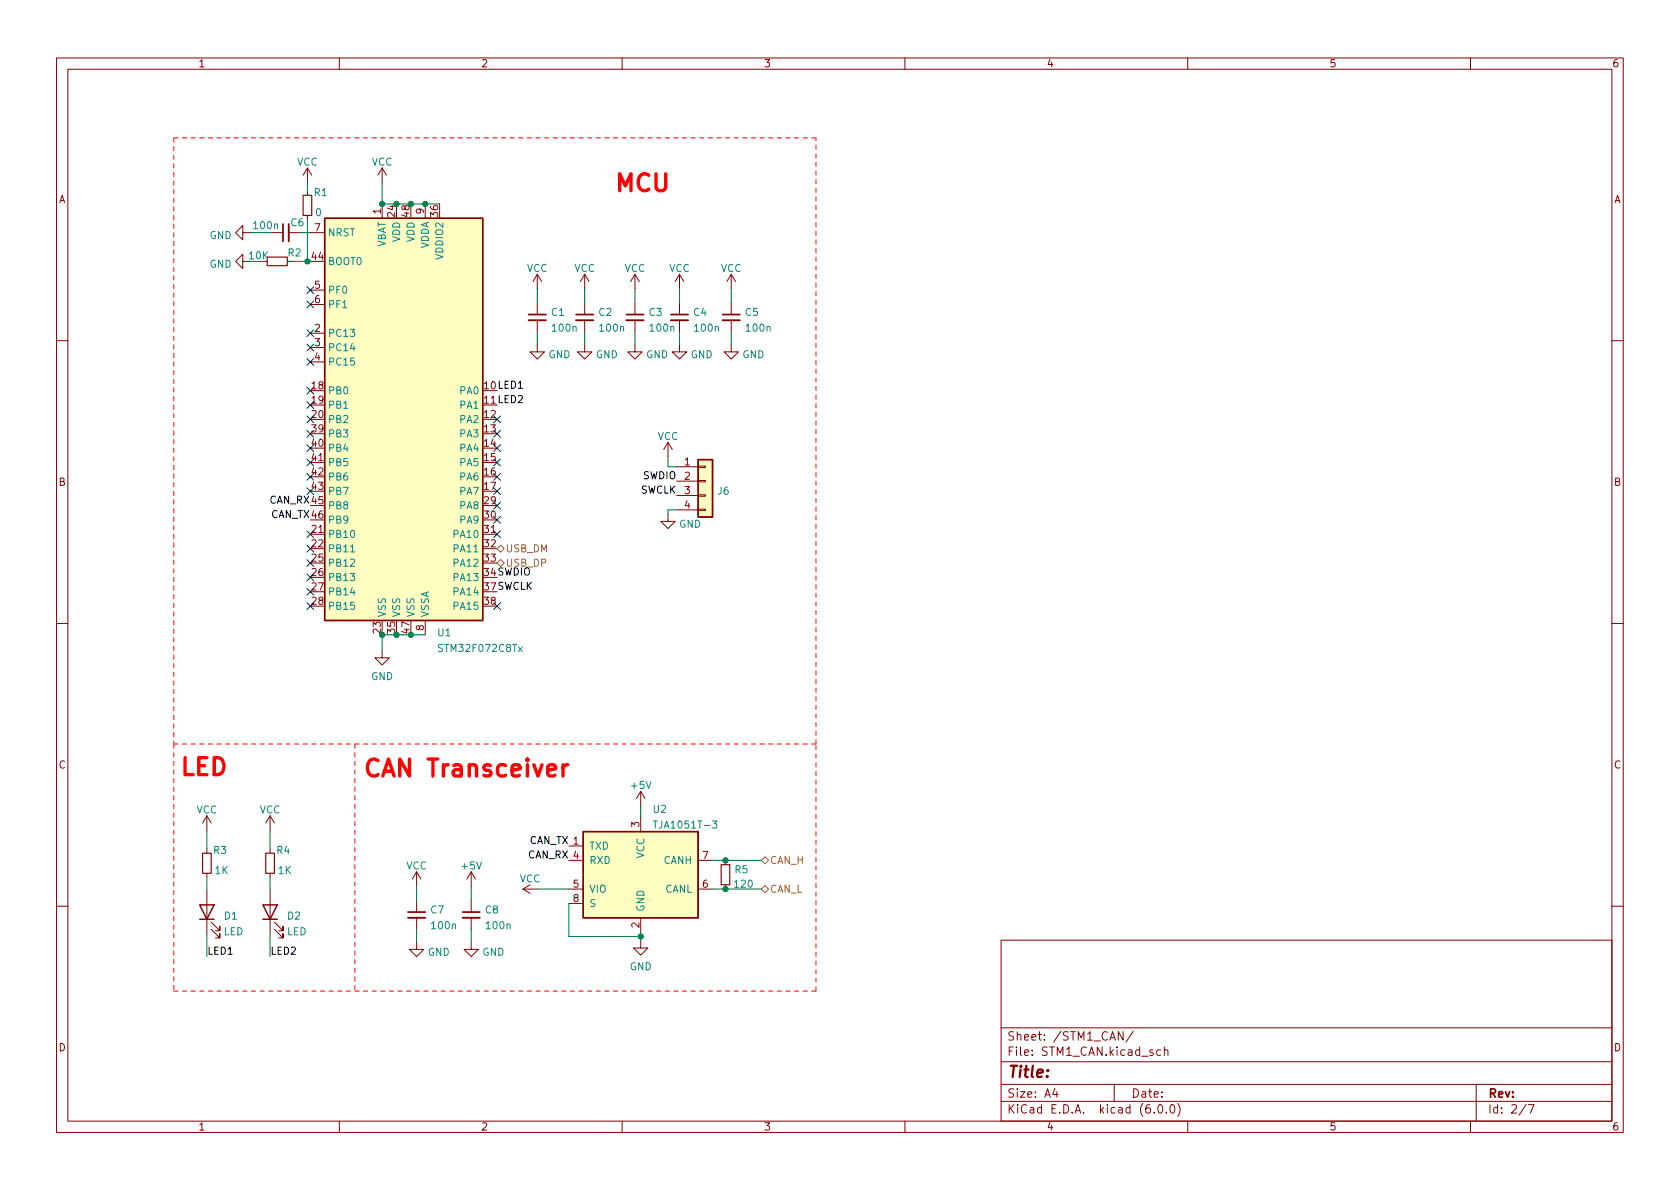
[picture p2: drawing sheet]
<svg xmlns="http://www.w3.org/2000/svg" width="297mm" height="210mm" viewBox="0 0 297 210" stroke-linecap="round" stroke-linejoin="round" font-family="sans-serif">
<g fill="none" stroke="#840000" stroke-width=".18">
<path d="M10 10.2h277v190.1h-277zM12 12.2h273v186.1h-273zM60 10.2v2M110 10.2v2M160 10.2v2M210 10.2v2M260 10.2v2M54.4 29.7l-.8 1.3M54.4 29.7v2.6M54.4 33.8v.7M54.4 38.1v.8M54.4 29.7l.7 1.3"/>
<path d="M67.6 29.7l-.8 1.3M67.6 29.7v2.6M67.6 36.1v2.5M67.6 29.7l.7 1.3M75.2 36.1v2.5M42.9 46.2v-1.2l-1.2 1.2 1.2 1.3v-1.3h1.3M42.9 41.1v-1.2l-1.2 1.2 1.2 1.3v-1.3h1.3M48 41.1h2M50.8 46.2h.8M51.1 41.1h2M54.9 41.1h2.5M54.9 58.9h2.5"/>
<path d="M54.9 51.3h2.5M54.9 53.8h2.5M95 48.5l-.8 1.3M95 48.5v2.5M95 53.6v2M95 56.6v2.1M95 48.5l.8 1.3M103.4 48.5l-.8 1.3M103.4 48.5v2.5M103.4 53.6v2M103.4 56.6v2.1M103.4 48.5l.7 1.3"/>
<path d="M112.3 48.5v2.5M112.3 53.6v2M112.3 56.6v2.1M112.3 48.5l-.8 1.3M112.3 48.5l.7 1.3M120.1 48.5v2.5M120.1 53.6v2M120.1 56.6v2.1M120.1 48.5l-.7 1.3M120.1 48.5l.8 1.3M129.3 48.5v2.5M129.3 53.6v2"/>
<path d="M129.3 56.6v2.1M129.3 48.5l-.8 1.3M129.3 48.5l.7 1.3M10 60.2h2M54.9 61.5h2.5M54.9 64h2.5M95 61v1.2h1.3l-1.3 1.3-1.3-1.3h1.3M103.4 61v1.2h1.2l-1.2 1.3-1.3-1.3h1.3M112.3 61v1.2h1.2l-1.2 1.3-1.3-1.3h1.3M118.1 78.2l-.8 1.3M118.1 78.2v2.6M118.1 78.2l.8 1.3"/>
<path d="M120.1 61v1.2h1.3l-1.3 1.3-1.2-1.3h1.2M129.3 61v1.2h1.3l-1.3 1.3-1.3-1.3h1.3M285 60.2h2M54.9 94.5h2.5M54.9 81.8h2.5M85.3 94.5h2.6M118.1 90.9v1.3h1.3l-1.3 1.3-1.3-1.3h1.3M119.6 82.5h3.8M119.6 85.1h3.8M119.6 87.6h3.8M119.6 90.2h3.8M123.4 90h1.3v.3h-1.3z"/>
<path d="M123.4 87.5h1.3v.3h-1.3zM123.4 85h1.3v.2h-1.3zM123.4 82.4h1.3v.3h-1.3zM10 110.2h2M67.6 115.1v1.2h1.2l-1.2 1.3-1.3-1.3h1.3M75.2 109.7v2.6M285 110.2h2M113.3 139.9v2.6M113.3 139.9l-.8 1.3M113.3 139.9l.7 1.3M36.6 144.3l-.8 1.2M36.6 144.3v2.5"/>
<path d="M36.6 150.1v.8M36.6 154.4v.8M36.6 157.5v7.6M36.6 144.3l.7 1.2M47.8 144.3l-.8 1.2M47.8 144.3v2.5M47.8 150.1v.8M47.8 154.4v.8M47.8 157.5v7.6M47.8 144.3l.7 1.2M73.7 154.2l-.8 1.2M73.7 154.2v2.5"/>
<path d="M73.7 159.3v2M73.7 154.2l.7 1.2M83.3 154.2v2.5M83.3 159.3v2M83.3 154.2l-.8 1.2M83.3 154.2l.8 1.2M92.5 157.2h2.5M92.5 157.2l1.2 .8M93.7 156.5l-1.2 .7M100.6 157.2h2.5M100.6 149.6h2.5M100.6 152.1h2.5"/>
<path d="M100.6 159.8h2.5M113.3 144.5v2.6M123.4 157.2h2.6M123.4 152.1h2.6M128.3 152.1v.8M128.3 156.5v.7M10 160.2h2M37.3 164.3l1.6 1.6v-.8v.8h-.8M37.3 163.1l1.6 1.5v-.8v.8h-.8M48.5 164.3l1.5 1.6v-.8v.8h-.7M48.5 163.1l1.5 1.5v-.8v.8h-.7M73.7 166.6v1.3h1.2l-1.2 1.3-1.3-1.3h1.3"/>
<path d="M73.7 162.3v2M83.3 166.6v1.3h1.3l-1.3 1.3-1.3-1.3h1.3M83.3 162.3v2M113.3 166.4v1.2h1.3l-1.3 1.3-1.3-1.3h1.3M113.3 162.3v2.5M177 166.3h108v32h-108zM285 160.2h2M60 198.3v2M110 198.3v2M160 198.3v2M177 194.8h108M177 191.8h108"/>
<path d="M177 187.8h108M177 181.8h108M186.5 192.5l-.4 1h1M186.9 193v1M197 191.8v3M198.6 182.4v1.5l-.9-1.5v1.5M200.4 182.4l-1.3 1.9M204.1 196.7v.1M204.9 195.4l.2-.1a.81 .81 0 0 1 .6 .7 .81 .81 0 0 1-.3 .8h-.2a.81 .81 0 0 1-.6-.6 .81 .81 0 0 1 .3-.8zM205.2 185.7l-.4-.1-.3 .3v.4l.1 .3h.6M205.9 185.8l.2-.2 .3 .1 .1 .9M205.9 185.1v1.5"/>
<path d="M206.2 196.7v.1M207.1 195.4l.1-.1a.81 .81 0 0 1 .6 .7 .81 .81 0 0 1-.3 .8h-.1a.81 .81 0 0 1-.6-.6 .81 .81 0 0 1 .3-.8zM208.2 195.1a1.72 1.72 0 0 1 0 2.3M210 198.3v2M260 198.3v2M261 191.8v6.5M269.9 195.3l-1.3 1.9M270.2 195.3h1l-.6 1.5"/>
</g>
<path d="M51.1 39.6v3.1M93.5 56.6h3M101.9 56.6h3M110.7 56.6h3.1M118.6 56.6h3.1M127.8 56.6h3M72.1 162.3h3.1M81.8 162.3h3" fill="none" stroke="#840000" stroke-width=".33"/>
<path d="M50 39.6v3.1M93.5 55.6h3M101.9 55.6h3M110.7 55.6h3.1M118.6 55.6h3.1M127.8 55.6h3M72.1 161.3h3.1M81.8 161.3h3" fill="none" stroke="#840000" stroke-width=".3"/>
<path d="M53.6 34.5h1.5v3.6h-1.5zM47.2 45.5h3.6v1.5h-3.6zM35.8 150.9h1.5v3.5h-1.5zM47 150.9h1.5v3.5h-1.5zM127.5 152.9h1.5v3.6h-1.5z" fill="none" stroke="#840000" stroke-width=".2"/>
<path d="M57.4 38.6h27.9v71.1h-27.9zM123.4 81.3h2.6v10.1h-2.6zM103.1 147.1h20.3v15.2h-20.3zM35.3 160h2.5l-1.2 2.6zM35.3 162.6h2.5M46.5 160h2.5l-1.2 2.6zM46.5 162.6h2.5" fill="none" stroke="#840000" stroke-width=".25"/>
<g fill="#ffffc2" stroke="#ffffc2" stroke-width=".18">
<path d="M123.4 81.3h2.6v10.1h-2.6z"/>
<path d="M103.1 147.1h20.3v15.2h-20.3z"/>
<path d="M57.4 38.6h27.9v71.1h-27.9z"/>
</g>
<path d="M62 97.6h.7M115.5 145.2h.7M126 145.2h.8l-.5 .5 .4 .1v.5l-.2 .1-.5-.1" fill="none" stroke="#008484" stroke-width=".18"/>
<path d="M87.9 97l.6-.6 .7 .6-.7 .7zM87.9 99.6l.6-.7 .7 .7-.7 .6zM134.6 152.1l.7-.6 .6 .6-.6 .7zM134.6 157.2l.7-.6 .6 .6-.6 .7z" fill="none" stroke="#848400" stroke-width=".18"/>
<path d="M99.5 135.2v2M100.4 135.2a.77 .77 0 0 0-.9 .6" fill="none" stroke="#f00" stroke-width=".6"/>
<path d="M30.7 24.4h113.6M30.7 24.4v107.2M30.7 131.6h113.6M30.7 131.6v43.7M62.7 131.6v43.7M144.3 131.6v-107.2M30.7 175.3h113.6M144.3 175.3v-43.7" fill="none" stroke="#f00" stroke-width=".18" stroke-dasharray=".8 .8"/>
<g fill="none" stroke="#008400" stroke-width=".18">
<path d="M54.4 32.3v1.5M54.4 38.9v7.3M67.6 32.3v3.8h10.1M44.2 41.1h3.8M51.6 46.2h3.3M53.1 41.1h1.8M95 51v2.6M95 58.7v2.3M103.4 51v2.6M103.4 58.7v2.3M112.3 51v2.6M112.3 58.7v2.3"/>
<path d="M120.1 51v2.6M120.1 58.7v2.3M129.3 51v2.6M129.3 58.7v2.3M118.1 80.8v1.7h1.5M119.6 90.2h-1.5v.7M75.2 112.3h-7.6v2.8M36.6 146.8v3.3M36.6 155.2v2.3M47.8 146.8v3.3M47.8 155.2v2.3M73.7 156.7v2.6"/>
<path d="M83.3 156.7v2.6M95 157.2h5.6M100.6 159.8v5.8h12.7M113.3 142.5v2M126 152.1h8.6M126 157.2h8.6M36.6 165.1v4.1M47.8 165.1v4.1M73.7 164.3v2.3M83.3 164.3v2.3M113.3 164.8v1.6"/>
</g>
<g fill="none" stroke="#000084" stroke-width=".18">
<path d="M54.3 58.3l1.2 1.2M54.3 50.7l1.2 1.2M54.3 53.2l1.2 1.3M55.5 58.3l-1.2 1.2M55.5 50.7l-1.2 1.2M55.5 53.2l-1.2 1.3M54.3 73.6l1.2 1.2M54.3 71l1.2 1.2M54.3 68.5l1.2 1.2M54.3 60.9l1.2 1.2M54.3 63.4l1.2 1.2M54.3 78.6l1.2 1.3"/>
<path d="M54.3 76.1l1.2 1.2M55.5 73.6l-1.2 1.2M55.5 71l-1.2 1.2M55.5 68.5l-1.2 1.2M55.5 60.9l-1.2 1.2M55.5 63.4l-1.2 1.2M55.5 78.6l-1.2 1.3M55.5 76.1l-1.2 1.2M87.3 76.1l1.2 1.2M87.3 73.6l1.2 1.2M87.3 78.6l1.2 1.3M88.5 73.6l-1.2 1.2"/>
<path d="M88.5 76.1l-1.2 1.2M88.5 78.6l-1.2 1.3M54.3 96.4l1.2 1.2M54.3 93.9l1.2 1.2M54.3 81.2l1.2 1.2M54.3 99l1.2 1.2M54.3 86.3l1.2 1.2M54.3 83.7l1.2 1.2M55.5 96.4l-1.2 1.2M55.5 93.9l-1.2 1.2M55.5 81.2l-1.2 1.2M55.5 99l-1.2 1.2"/>
<path d="M55.5 86.3l-1.2 1.2M55.5 83.7l-1.2 1.2M87.3 86.3l1.2 1.2M87.3 81.2l1.2 1.2M87.3 83.7l1.2 1.2M87.3 91.3l1.2 1.3M87.3 93.9l1.2 1.2M87.3 88.8l1.2 1.2M88.5 86.3l-1.2 1.2M88.5 81.2l-1.2 1.2M88.5 83.7l-1.2 1.2M88.5 91.3l-1.2 1.3"/>
<path d="M88.5 93.9l-1.2 1.2M88.5 88.8l-1.2 1.2M54.3 101.5l1.2 1.2M54.3 106.6l1.2 1.2M54.3 104l1.2 1.3M55.5 101.5l-1.2 1.2M55.5 106.6l-1.2 1.2M55.5 104l-1.2 1.3M87.3 106.6l1.2 1.2M88.5 106.6l-1.2 1.2"/>
</g>
<g fill="#008400" stroke="#008400" stroke-width=".18">
<circle cx="54.4" cy="46.2" r=".46"/>
<circle cx="70.1" cy="112.3" r=".46"/>
<circle cx="72.6" cy="112.3" r=".46"/>
<circle cx="67.6" cy="112.3" r=".46"/>
<circle cx="128.3" cy="152.1" r=".46"/>
<circle cx="128.3" cy="157.2" r=".46"/>
<circle cx="113.3" cy="165.6" r=".46"/>
<circle cx="72.6" cy="36.1" r=".46"/>
<circle cx="75.2" cy="36.1" r=".46"/>
<circle cx="70.1" cy="36.1" r=".46"/>
<circle cx="67.6" cy="36.1" r=".46"/>
</g>
<g font-size="4.2" fill="#f00">
<text x="108.5" y="33.9">MCU</text>
<text x="31.6" y="137.1">LED</text>
<text x="64" y="137.4">CAN Transceiver</text>
</g>
<text font-size="2.8" fill="#840000" x="178" y="190.6">Title:</text>
<g font-size="2.1" fill="#840000">
<text x="178" y="184">Sheet: /STM1_CAN/</text>
<text x="178" y="186.7">File: STM1_CAN.kicad_sch</text>
<text x="178" y="196.9">KiCad E.D.A. kicad (6.0.0)</text>
<text x="178" y="194.1">Size: A4</text>
<text x="200" y="194.1">Date:</text>
<text x="263" y="194.1">Rev:</text>
<text x="263" y="196.9">Id: 2/7</text>
</g>
<g font-size="1.8" fill="#840000">
<text x="35" y="11.9">1</text>
<text x="85" y="11.9">2</text>
<text x="135" y="11.9">3</text>
<text x="185" y="11.9">4</text>
<text x="235" y="11.9">5</text>
<text x="285" y="11.9">6</text>
<text x="10.3" y="35.9">A</text>
<text x="285.3" y="35.9">A</text>
<text x="55.6" y="40.9">7</text>
<text x="67.3" y="37.8" transform="rotate(-90 67.3 37.8)">1</text>
<text x="69.8" y="38.3" transform="rotate(-90 69.8 38.3)">24</text>
<text x="72.4" y="38.3" transform="rotate(-90 72.4 38.3)">48</text>
<text x="74.9" y="37.8" transform="rotate(-90 74.9 37.8)">9</text>
<text x="77.5" y="38.3" transform="rotate(-90 77.5 38.3)">36</text>
<text x="55.2" y="46">44</text>
<text x="55.6" y="51">5</text>
<text x="55.6" y="53.6">6</text>
<text x="55.6" y="58.7">2</text>
<text x="55.6" y="61.2">3</text>
<text x="55.6" y="63.7">4</text>
<text x="55.2" y="68.8">18</text>
<text x="55.2" y="71.4">19</text>
<text x="55.2" y="73.9">20</text>
<text x="55.2" y="76.4">39</text>
<text x="85.6" y="73.9">12</text>
<text x="85.6" y="76.4">13</text>
<text x="55.2" y="79">40</text>
<text x="55.2" y="81.5">41</text>
<text x="85.6" y="79">14</text>
<text x="85.6" y="81.5">15</text>
<text x="121" y="82.3">1</text>
<text x="10.3" y="85.9">B</text>
<text x="55.2" y="84.1">42</text>
<text x="55.2" y="86.6">43</text>
<text x="85.6" y="84.1">16</text>
<text x="85.6" y="86.6">17</text>
<text x="85.6" y="89.1">29</text>
<text x="121" y="84.8">2</text>
<text x="121" y="87.4">3</text>
<text x="121" y="89.9">4</text>
<text x="285.3" y="85.9">B</text>
<text x="55.2" y="94.2">21</text>
<text x="85.6" y="91.7">30</text>
<text x="85.6" y="94.2">31</text>
<text x="55.2" y="96.8">22</text>
<text x="55.2" y="99.3">25</text>
<text x="55.2" y="101.8">26</text>
<text x="85.6" y="96.8">32</text>
<text x="85.6" y="99.3">33</text>
<text x="55.2" y="104.4">27</text>
<text x="55.2" y="106.9">28</text>
<text x="85.6" y="106.9">38</text>
<text x="67.3" y="112" transform="rotate(-90 67.3 112)">23</text>
<text x="69.8" y="112" transform="rotate(-90 69.8 112)">35</text>
<text x="72.4" y="112" transform="rotate(-90 72.4 112)">47</text>
<text x="74.9" y="111.5" transform="rotate(-90 74.9 111.5)">8</text>
<text x="10.3" y="135.9">C</text>
<text x="285.3" y="135.9">C</text>
<text x="113" y="146.3" transform="rotate(-90 113 146.3)">3</text>
<text x="124.2" y="151.9">7</text>
<text x="101.4" y="157">5</text>
<text x="101.4" y="159.5">8</text>
<text x="124.2" y="157">6</text>
<text x="113" y="164.1" transform="rotate(-90 113 164.1)">2</text>
<text x="10.3" y="185.9">D</text>
<text x="285.3" y="185.9">D</text>
<text x="35" y="199.9">1</text>
<text x="85" y="199.9">2</text>
<text x="135" y="199.9">3</text>
<text x="185" y="199.9">4</text>
<text x="235" y="199.9">5</text>
<text x="285" y="199.9">6</text>
</g>
<g font-size="1.8" fill="#008484">
<text x="52.5" y="29.3">VCC</text>
<text x="65.7" y="29.3">VCC</text>
<text x="55.6" y="34.7">R1</text>
<text x="45" y="40.5">100n</text>
<text x="51.4" y="40">C6</text>
<text x="55.8" y="38.2">0</text>
<text x="57.9" y="41.8">NRST</text>
<text x="37" y="47.3">GND</text>
<text x="37" y="42.3">GND</text>
<text x="50.9" y="45.3">R2</text>
<text x="57.9" y="46.9">BOOT0</text>
<text x="68.2" y="43.9" transform="rotate(-90 68.2 43.9)">VBAT</text>
<text x="70.7" y="42.8" transform="rotate(-90 70.7 42.8)">VDD</text>
<text x="73.3" y="42.8" transform="rotate(-90 73.3 42.8)">VDD</text>
<text x="75.8" y="44.1" transform="rotate(-90 75.8 44.1)">VDDA</text>
<text x="78.4" y="45.7" transform="rotate(-90 78.4 45.7)">VDDIO2</text>
<text x="57.9" y="51.9">PF0</text>
<text x="93.1" y="48.1">VCC</text>
<text x="101.5" y="48.1">VCC</text>
<text x="110.4" y="48.1">VCC</text>
<text x="118.3" y="48.1">VCC</text>
<text x="127.4" y="48.1">VCC</text>
<text x="57.9" y="59.6">PC13</text>
<text x="57.9" y="54.5">PF1</text>
<text x="97.5" y="55.9">C1</text>
<text x="97.8" y="58.6">100n</text>
<text x="105.9" y="55.9">C2</text>
<text x="106.2" y="58.6">100n</text>
<text x="114.8" y="55.9">C3</text>
<text x="115" y="58.6">100n</text>
<text x="122.7" y="55.9">C4</text>
<text x="122.9" y="58.6">100n</text>
<text x="131.8" y="55.9">C5</text>
<text x="132.1" y="58.6">100n</text>
<text x="57.9" y="62.1">PC14</text>
<text x="57.9" y="64.6">PC15</text>
<text x="97" y="63.3">GND</text>
<text x="105.3" y="63.3">GND</text>
<text x="114.2" y="63.3">GND</text>
<text x="122.1" y="63.3">GND</text>
<text x="131.2" y="63.3">GND</text>
<text x="57.9" y="69.7">PB0</text>
<text x="81.4" y="69.7">PA0</text>
<text x="57.9" y="72.3">PB1</text>
<text x="57.9" y="74.8">PB2</text>
<text x="57.9" y="77.3">PB3</text>
<text x="81.4" y="72.3">PA1</text>
<text x="81.4" y="74.8">PA2</text>
<text x="81.4" y="77.3">PA3</text>
<text x="116.2" y="77.8">VCC</text>
<text x="57.9" y="79.9">PB4</text>
<text x="57.9" y="82.4">PB5</text>
<text x="81.4" y="79.9">PA4</text>
<text x="81.4" y="82.4">PA5</text>
<text x="57.9" y="85">PB6</text>
<text x="57.9" y="87.5">PB7</text>
<text x="81.4" y="85">PA6</text>
<text x="81.4" y="87.5">PA7</text>
<text x="126.9" y="87.5">J6</text>
<text x="57.9" y="95.1">PB10</text>
<text x="57.9" y="90">PB8</text>
<text x="57.9" y="92.6">PB9</text>
<text x="80.4" y="95.1">PA10</text>
<text x="81.4" y="90">PA8</text>
<text x="81.4" y="92.6">PA9</text>
<text x="120.1" y="93.3">GND</text>
<text x="57.9" y="97.7">PB11</text>
<text x="57.9" y="100.2">PB12</text>
<text x="80.4" y="97.7">PA11</text>
<text x="80.4" y="100.2">PA12</text>
<text x="57.9" y="102.7">PB13</text>
<text x="57.9" y="105.3">PB14</text>
<text x="57.9" y="107.8">PB15</text>
<text x="80.4" y="102.7">PA13</text>
<text x="80.4" y="105.3">PA14</text>
<text x="80.4" y="107.8">PA15</text>
<text x="68.2" y="109.2" transform="rotate(-90 68.2 109.2)">VSS</text>
<text x="70.7" y="109.2" transform="rotate(-90 70.7 109.2)">VSS</text>
<text x="73.3" y="109.2" transform="rotate(-90 73.3 109.2)">VSS</text>
<text x="75.8" y="109.2" transform="rotate(-90 75.8 109.2)">VSSA</text>
<text x="77.4" y="112.5">U1</text>
<text x="77.9" y="115.3">STM32F072C8Tx</text>
<text x="65.6" y="120.3">GND</text>
<text x="34.7" y="143.8">VCC</text>
<text x="45.9" y="143.8">VCC</text>
<text x="111.7" y="139.5">+5V</text>
<text x="115.5" y="143.7">U2</text>
<text x="116.2" y="146.5">TJA1051T-3</text>
<text x="37.8" y="151">R3</text>
<text x="38" y="154.6">1K</text>
<text x="49" y="151">R4</text>
<text x="49.2" y="154.6">1K</text>
<text x="71.8" y="153.7">VCC</text>
<text x="81.7" y="153.7">+5V</text>
<text x="104.1" y="150.2">TXD</text>
<text x="104.1" y="152.8">RXD</text>
<text x="113.9" y="151.8" transform="rotate(-90 113.9 151.8)">VCC</text>
<text x="117.3" y="152.8">CANH</text>
<text x="130" y="154.4">R5</text>
<text x="76.2" y="161.5">C7</text>
<text x="85.8" y="161.5">C8</text>
<text x="91.9" y="156">VCC</text>
<text x="104.1" y="157.9">VIO</text>
<text x="104.1" y="160.4">S</text>
<text x="113.9" y="161.3" transform="rotate(-90 113.9 161.3)">GND</text>
<text x="117.5" y="157.9">CANL</text>
<text x="130" y="157">120</text>
<text x="39.5" y="165.4">LED</text>
<text x="39.7" y="162.6">D1</text>
<text x="50.7" y="165.4">LED</text>
<text x="50.9" y="162.6">D2</text>
<text x="76.4" y="164.3">100n</text>
<text x="86.1" y="164.3">100n</text>
<text x="75.6" y="169">GND</text>
<text x="85.3" y="169">GND</text>
<text x="111.3" y="171.6">GND</text>
</g>
<text font-size="1.8" fill="#008400" x="44.1" y="45.8">10K</text>
<g font-size="1.8">
<text x="85.6" y="68.8">10LED1</text>
<text x="85.6" y="71.4">11LED2</text>
<text x="47.6" y="89.1">CAN_RX 45</text>
<text x="113.1" y="87.3">SWCLK</text>
<text x="113.6" y="84.7">SWDIO</text>
<text x="47.8" y="91.6">CAN_TX 46</text>
<text x="85.6" y="101.8">34SWDIO</text>
<text x="85.6" y="104.4">37SWCLK</text>
<text x="93.5" y="149.3">CAN_TX 1</text>
<text x="93.3" y="151.8">CAN_RX 4</text>
<text x="36.6" y="168.8">LED1</text>
<text x="47.8" y="168.8">LED2</text>
</g>
<g font-size="1.8" fill="#848400">
<text x="89.3" y="97.7">USB_DM</text>
<text x="89.3" y="100.2">USB_DP</text>
<text x="136.1" y="152.8">CAN_H</text>
<text x="136.1" y="157.9">CAN_L</text>
</g>
</svg>
